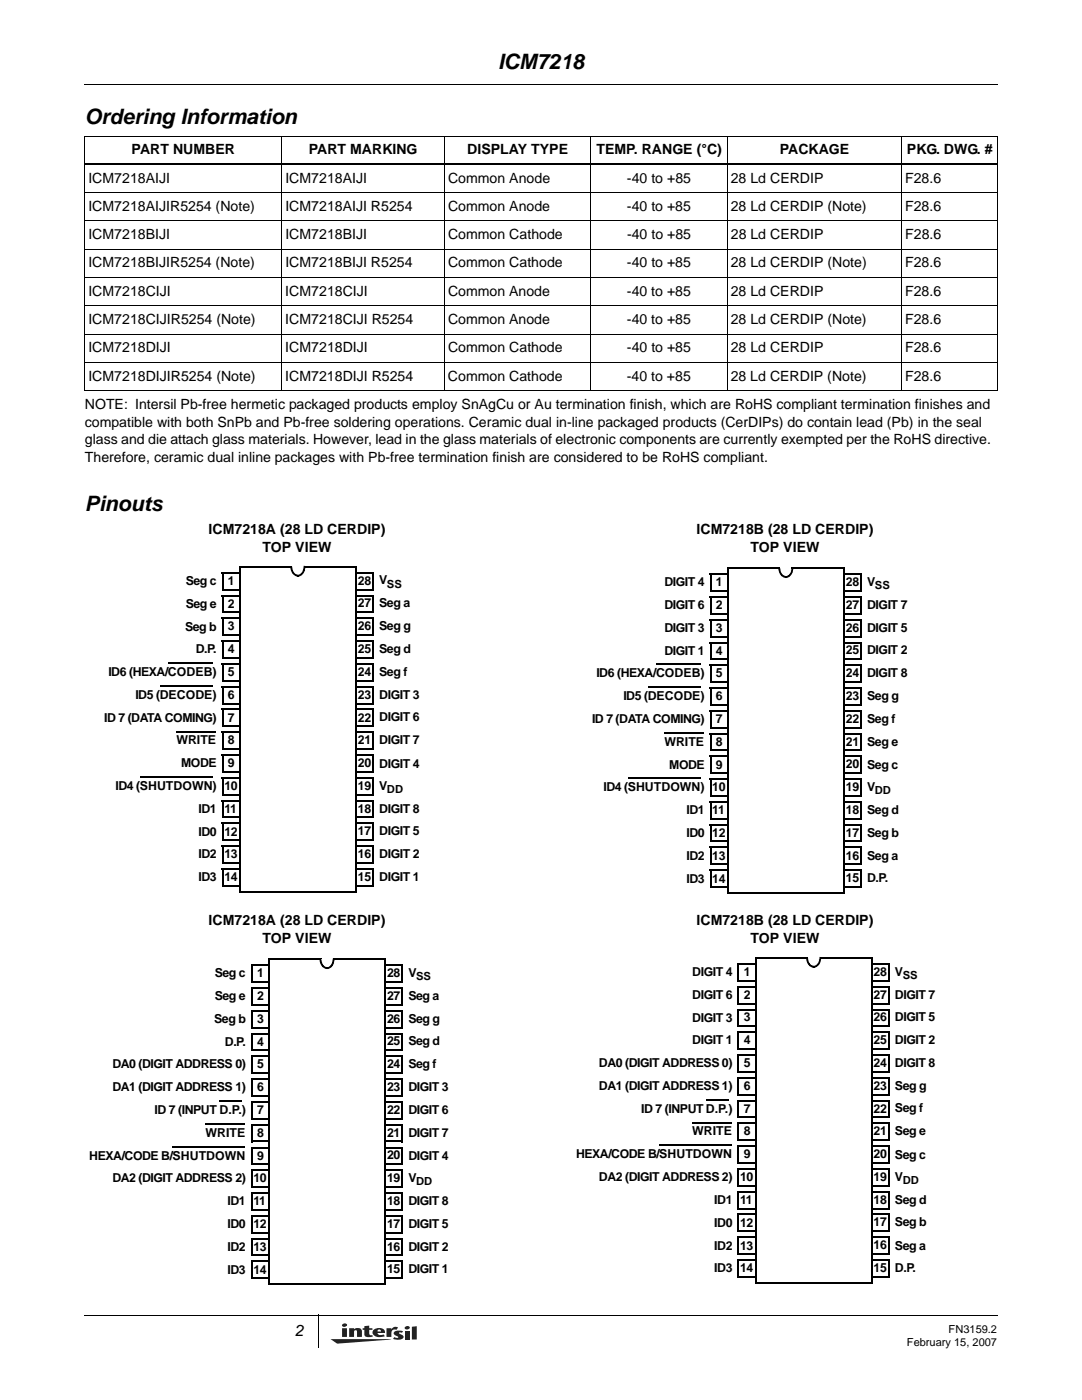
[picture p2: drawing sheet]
<svg xmlns="http://www.w3.org/2000/svg" width="216mm" height="279mm" viewBox="0 0 216 279" stroke-linecap="round" stroke-linejoin="round" font-family="sans-serif">
<path d="M16.8 16.8l.1 .2zM16.8 262.4l.1 .2zM63.4 262.4l.2 .1z" fill="#000"/>
<path d="M16.9 16.9h182.2M16.9 262.5h182.2M63.5 262.5v6.4" fill="none" stroke="#000" stroke-width=".2"/>
<path d="M65.9 264.1h17.3v4.1h-17.3z" fill="#fff"/>
<g fill="#231f20">
<path d="M80.8 264.8a.55 .55 0 0 1 1 .2 .55 .55 0 0 1-.5 .3 .55 .55 0 0 1-.6-.3z"/>
<path d="M65.9 267.2l12.2 .1-10.8 .9z"/>
<path d="M77.1 265.1h1v.2a.93 .93 0 0 1 1.3-.4l-.3 .5a.67 .67 0 0 0-.7 0 .67 .67 0 0 0-.3 .7v.7h-1z"/>
<path d="M69.7 265.1h.9v.2a.96 .96 0 0 1 1.6 .4v1.1h-1v-1.1l-.2-.2-.3 .2-.1 1.1h-.9z"/>
<path d="M72.7 264.7l1-.1v.5h.6v.3h-.6v.9l.3 .2 .3-.1 .1 .3-.6 .1a.87 .87 0 0 1-1.1-.5v-.9h-.3v-.3h.3z"/>
<path d="M80.8 265.6h.9v1.7h-.9z"/>
<path d="M82.2 264.8l1-.1v2.6h-1z"/>
<path d="M78.7 265.8l.6-.2 1.1 .1-.2 .3-.5-.1v.3a.74 .74 0 0 1 .8 .8 1.93 1.93 0 0 1-2.1 .2l.3-.3a.57 .57 0 0 0 .8 0l-.8-.5a.38 .38 0 0 1 0-.6z"/>
<path d="M68.3 265.1v1.7h.9v-1.7zM68.3 264.3l-.1 .2a.5 .5 0 0 0 .6 .3 .5 .5 0 0 0 .4-.5 .64 .64 0 0 0-.9 0z"/>
<path d="M74.5 265.4a.86 .86 0 0 0-.1 .9 .86 .86 0 0 0 .8 .5l1.6-.1-.3-.4-.3 .1a.61 .61 0 0 1-.9-.4h1.5a.93 .93 0 0 0-1.1-1l-.5 .1zM75.5 265.4h.4l.1 .3h-.7z"/>
</g>
<g fill="none" stroke="#000" stroke-width=".2">
<path d="M16.9 27.2h182.3M16.9 38.4h182.3M16.9 27.2v50.7M56.2 27.1v50.9M88.7 27.1v50.9M117.9 27.1v50.9M145.1 27.1v50.9M179.9 27.1v50.9M199.1 27.2v50.7M16.9 44.1h182.3M16.9 49.7h182.3M16.9 55.4h182.3"/>
<path d="M16.9 61h182.3M16.9 66.7h182.3M16.9 72.3h182.3M16.9 78h182.3"/>
</g>
<path d="M16.9 32.8h182.3" fill="none" stroke="#000" stroke-width=".36"/>
<path d="M31.9 136.9h10.5M33.5 132.3h8.9M27.9 155.1h14.5M35.2 146h7.9" fill="none" stroke="#000" stroke-width=".25"/>
<path d="M59.2 114.7h.4v.4h-.4zM60.6 113.2h.3v.4l.1-.4-.2 .5-.3-.1 .4 .1-.1 .3-.3-.2 .3 .1-.2 .5-.1 .1-.3-.3 .3 .3-.2 .2-.3-.3 .3 .3v.1h-.2l-.1-.3 .2 .3-.4 .2-.1-.3 .1 .3-.2 .1v-.4v.3l-.2 .1v-.4l.2 .4-.1-.4h.1l.1 .3-.1-.3h.2l.1 .3-.2-.3 .3-.2 .3 .2-.3-.2 .2-.2 .3 .2-.3-.2 .1-.1 .3 .2-.3-.2 .1-.3 .3 .1-.3-.1 .1-.2 .3 .1h-.3v-.2h.4h-.4l.1-.2h.3h-.3zM60.6 113.1h.3v.1h-.3zM60.6 112.9l.4 .1-.1 .1h-.3z" fill="#000"/>
<path d="M71.1 114.3h3.4v3.4h-3.4z" fill="#fff"/>
<path d="M70.9 114.3h3.8M70.9 117.7h3.6M74.5 114.3v3.6" fill="none" stroke="#000" stroke-width=".36"/>
<path d="M71.1 118.9h3.4v3.3h-3.4z" fill="#fff"/>
<path d="M70.9 118.9h3.8M74.5 118.9v3.5M70.9 122.2h3.6" fill="none" stroke="#000" stroke-width=".36"/>
<path d="M71.1 123.4h3.4v3.4h-3.4z" fill="#fff"/>
<path d="M70.9 123.4h3.8M70.9 126.8h3.6M74.5 123.4v3.6" fill="none" stroke="#000" stroke-width=".36"/>
<path d="M71.1 128h3.4v3.3h-3.4z" fill="#fff"/>
<path d="M70.9 128h3.8M70.9 131.3h3.6M74.5 128v3.5" fill="none" stroke="#000" stroke-width=".36"/>
<path d="M71.1 132.5h3.4v3.3h-3.4z" fill="#fff"/>
<path d="M70.9 132.5h3.8M70.9 135.9h3.6M74.5 132.5v3.5" fill="none" stroke="#000" stroke-width=".36"/>
<path d="M71.1 137.1h3.4v3.3h-3.4z" fill="#fff"/>
<path d="M70.9 137.1h3.8M74.5 137.1v3.5M70.9 140.4h3.6" fill="none" stroke="#000" stroke-width=".36"/>
<path d="M71.1 141.6h3.4v3.3h-3.4z" fill="#fff"/>
<path d="M70.9 141.6h3.8M70.9 145h3.6M74.5 141.6v3.5" fill="none" stroke="#000" stroke-width=".36"/>
<path d="M71.1 146.1h3.4v3.4h-3.4z" fill="#fff"/>
<path d="M70.9 146.1h3.8M70.9 149.5h3.6M74.5 146.1v3.6" fill="none" stroke="#000" stroke-width=".36"/>
<path d="M71.1 150.7h3.4v3.3h-3.4z" fill="#fff"/>
<path d="M70.9 150.7h3.8M70.9 154h3.6M74.5 150.7v3.5" fill="none" stroke="#000" stroke-width=".36"/>
<path d="M71.1 155.2h3.4v3.4h-3.4z" fill="#fff"/>
<path d="M70.9 155.2h3.8M70.9 158.6h3.6M74.5 155.2v3.6" fill="none" stroke="#000" stroke-width=".36"/>
<path d="M71.1 159.8h3.4v3.3h-3.4z" fill="#fff"/>
<path d="M70.9 159.8h3.8M74.5 159.8v3.5M70.9 163.1h3.6" fill="none" stroke="#000" stroke-width=".36"/>
<path d="M71.1 164.3h3.4v3.4h-3.4z" fill="#fff"/>
<path d="M70.9 164.3h3.8M70.9 167.7h3.6M74.5 164.3v3.6" fill="none" stroke="#000" stroke-width=".36"/>
<path d="M71.1 168.8h3.4v3.4h-3.4z" fill="#fff"/>
<path d="M70.9 168.9h3.8M70.9 172.2h3.6M74.5 168.8v3.6" fill="none" stroke="#000" stroke-width=".36"/>
<path d="M71.1 173.4h3.4v3.3h-3.4z" fill="#fff"/>
<path d="M70.9 173.4h3.8M70.9 176.8h3.6M74.5 173.4v3.5" fill="none" stroke="#000" stroke-width=".36"/>
<path d="M44.4 114.3h3.4v3.4h-3.4z" fill="#fff"/>
<path d="M44.2 114.3h3.7M44.4 117.7h3.5M44.4 114.3v3.6" fill="none" stroke="#000" stroke-width=".36"/>
<path d="M44.4 118.9h3.4v3.3h-3.4z" fill="#fff"/>
<path d="M44.2 118.9h3.7M44.4 118.9v3.5M44.4 122.2h3.5" fill="none" stroke="#000" stroke-width=".36"/>
<path d="M44.4 123.4h3.4v3.4h-3.4z" fill="#fff"/>
<path d="M44.2 123.4h3.7M44.4 126.8h3.5M44.4 123.4v3.6" fill="none" stroke="#000" stroke-width=".36"/>
<path d="M44.4 128h3.4v3.3h-3.4z" fill="#fff"/>
<path d="M44.2 128h3.7M44.4 131.3h3.5M44.4 128v3.5" fill="none" stroke="#000" stroke-width=".36"/>
<path d="M44.4 132.5h3.4v3.3h-3.4z" fill="#fff"/>
<path d="M44.2 132.5h3.7M44.4 135.9h3.5M44.4 132.5v3.5" fill="none" stroke="#000" stroke-width=".36"/>
<path d="M44.4 137.1h3.4v3.3h-3.4z" fill="#fff"/>
<path d="M44.2 137.1h3.7M44.4 137.1v3.5M44.4 140.4h3.5" fill="none" stroke="#000" stroke-width=".36"/>
<path d="M44.4 141.6h3.4v3.3h-3.4z" fill="#fff"/>
<path d="M44.2 141.6h3.7M44.4 145h3.5M44.4 141.6v3.5" fill="none" stroke="#000" stroke-width=".36"/>
<path d="M44.4 146.1h3.4v3.4h-3.4z" fill="#fff"/>
<path d="M44.2 146.1h3.7M44.4 149.5h3.5M44.4 146.1v3.6" fill="none" stroke="#000" stroke-width=".36"/>
<path d="M44.4 150.7h3.4v3.3h-3.4z" fill="#fff"/>
<path d="M44.2 150.7h3.7M44.4 154h3.5M44.4 150.7v3.5" fill="none" stroke="#000" stroke-width=".36"/>
<path d="M44.4 155.2h3.4v3.4h-3.4z" fill="#fff"/>
<path d="M44.2 155.2h3.7M44.4 158.6h3.5M44.4 155.2v3.6" fill="none" stroke="#000" stroke-width=".36"/>
<path d="M44.4 159.8h3.4v3.3h-3.4z" fill="#fff"/>
<path d="M44.2 159.8h3.7M44.4 159.8v3.5M44.4 163.1h3.5" fill="none" stroke="#000" stroke-width=".36"/>
<path d="M44.4 164.3h3.4v3.4h-3.4z" fill="#fff"/>
<path d="M44.2 164.3h3.7M44.4 167.7h3.5M44.4 164.3v3.6" fill="none" stroke="#000" stroke-width=".36"/>
<path d="M44.4 168.8h3.4v3.4h-3.4z" fill="#fff"/>
<path d="M44.2 168.9h3.7M44.4 172.2h3.5M44.4 168.8v3.6" fill="none" stroke="#000" stroke-width=".36"/>
<path d="M44.4 173.4h3.4v3.3h-3.4z" fill="#fff"/>
<path d="M47.7 113.1h10.5M47.9 113.1v65M60.7 113.1h10.5M71 113.1v65M44.2 173.4h3.7M44.4 176.8h3.5M44.4 173.4v3.5M47.9 178h23.1" fill="none" stroke="#000" stroke-width=".36"/>
<path d="M58 112.9h.3v.2h-.3zM58 113.1h.3v.2h-.3h.3v.2h-.3h.3l.1 .1h-.4h.4l-.4 .1 .4-.1v.2l-.3 .2 .3-.2 .2 .4-.3 .2 .3-.2 .1 .1-.3 .3 .3-.3 .2 .2-.2 .3 .2-.3 .2 .1-.2 .3 .1-.3 .2 .1-.1 .3v-.3h.2l-.1 .4v-.4h.2v.4l-.1-.1 .1-.3-.2 .4-.1-.1 .1-.3-.1 .3-.2-.1 .2-.3-.2 .3 .1 .1-.6-.5 .3-.2-.3 .2-.1-.2-.2-.5 .3-.1-.3 .2-.1-.5h.3h-.3zM59.4 114.7h.2v.4h-.2zM156.6 115h.4v.3h-.4zM157.9 113.4h.4v.2l-.4-.1 .4 .1v.2v-.4l-.1 .5-.3-.1 .3 .1v.1l.1-.4-.1 .5-.4-.1 .4 .1-.2 .5-.1 .1-.3-.2 .3 .2-.2 .3-.3-.3 .3 .2-.1 .1-.1 .1-.2-.3 .2 .3-.2 .1-.1-.3 .1 .3-.2 .1-.1-.4 .1 .4h-.3v-.3h.1l.1 .3-.1-.3 .2 .3-.1-.3 .1-.1 .2 .3-.2-.3h.1l.2 .3-.2-.3 .2-.2 .2 .3-.2-.2 .1-.2 .3 .2-.3-.2 .2-.2-.1 .1v-.1l.3 .3-.2-.3 .3 .2-.3-.2 .1-.3 .4 .1-.4-.1 .1-.2 .3 .1-.3-.1v-.2l.4 .1-.4-.1v-.1l.4 .1h-.4zM157.9 113.2h.4v.3h-.4z" fill="#000"/>
<path d="M129.2 137.2h10.6M130.9 132.6h8.9M125.3 155.4h14.5M132.6 146.3h7.9" fill="none" stroke="#000" stroke-width=".25"/>
<path d="M168.5 114.6h3.3v3.3h-3.3z" fill="#fff"/>
<path d="M168.3 114.6h3.7M168.3 118h3.5M171.8 114.6v3.5" fill="none" stroke="#000" stroke-width=".36"/>
<path d="M168.5 119.1h3.3v3.4h-3.3z" fill="#fff"/>
<path d="M168.3 119.2h3.7M171.8 119.1v3.6M168.3 122.5h3.5" fill="none" stroke="#000" stroke-width=".36"/>
<path d="M168.5 123.7h3.3v3.3h-3.3z" fill="#fff"/>
<path d="M168.3 123.7h3.7M168.3 127.1h3.5M171.8 123.7v3.5" fill="none" stroke="#000" stroke-width=".36"/>
<path d="M168.5 128.2h3.3v3.4h-3.3z" fill="#fff"/>
<path d="M168.3 128.2h3.7M168.3 131.6h3.5M171.8 128.2v3.6" fill="none" stroke="#000" stroke-width=".36"/>
<path d="M168.5 132.8h3.3v3.3h-3.3z" fill="#fff"/>
<path d="M168.3 132.8h3.7M168.3 136.1h3.5M171.8 132.8v3.5" fill="none" stroke="#000" stroke-width=".36"/>
<path d="M168.5 137.3h3.3v3.4h-3.3z" fill="#fff"/>
<path d="M168.3 137.3h3.7M171.8 137.3v3.6M168.3 140.7h3.5" fill="none" stroke="#000" stroke-width=".36"/>
<path d="M168.5 141.9h3.3v3.3h-3.3z" fill="#fff"/>
<path d="M168.3 141.9h3.7M168.3 145.2h3.5M171.8 141.9v3.5" fill="none" stroke="#000" stroke-width=".36"/>
<path d="M168.5 146.4h3.3v3.4h-3.3z" fill="#fff"/>
<path d="M168.3 146.4h3.7M168.3 149.8h3.5M171.8 146.4v3.5" fill="none" stroke="#000" stroke-width=".36"/>
<path d="M168.5 150.9h3.3v3.4h-3.3z" fill="#fff"/>
<path d="M168.3 151h3.7M168.3 154.3h3.5M171.8 150.9v3.6" fill="none" stroke="#000" stroke-width=".36"/>
<path d="M168.5 155.5h3.3v3.3h-3.3z" fill="#fff"/>
<path d="M168.3 155.5h3.7M168.3 158.8h3.5M171.8 155.5v3.5" fill="none" stroke="#000" stroke-width=".36"/>
<path d="M168.5 160h3.3v3.4h-3.3z" fill="#fff"/>
<path d="M168.3 160h3.7M168.3 163.4h3.5M171.8 160v3.6" fill="none" stroke="#000" stroke-width=".36"/>
<path d="M168.5 164.6h3.3v3.3h-3.3z" fill="#fff"/>
<path d="M168.3 164.6h3.7M168.3 167.9h3.5M171.8 164.6v3.5" fill="none" stroke="#000" stroke-width=".36"/>
<path d="M168.5 169.1h3.3v3.4h-3.3z" fill="#fff"/>
<path d="M168.3 169.1h3.7M168.3 172.5h3.5M171.8 169.1v3.6" fill="none" stroke="#000" stroke-width=".36"/>
<path d="M168.5 173.7h3.3v3.3h-3.3z" fill="#fff"/>
<path d="M168.3 173.7h3.7M168.3 177h3.5M171.8 173.7v3.5" fill="none" stroke="#000" stroke-width=".36"/>
<path d="M141.8 114.6h3.3v3.3h-3.3z" fill="#fff"/>
<path d="M141.6 114.6h3.7M141.8 118h3.5M141.8 114.6v3.5" fill="none" stroke="#000" stroke-width=".36"/>
<path d="M141.8 119.1h3.3v3.4h-3.3z" fill="#fff"/>
<path d="M141.6 119.2h3.7M141.8 119.1v3.6M141.8 122.5h3.5" fill="none" stroke="#000" stroke-width=".36"/>
<path d="M141.8 123.7h3.3v3.3h-3.3z" fill="#fff"/>
<path d="M141.6 123.7h3.7M141.8 127.1h3.5M141.8 123.7v3.5" fill="none" stroke="#000" stroke-width=".36"/>
<path d="M141.8 128.2h3.3v3.4h-3.3z" fill="#fff"/>
<path d="M141.6 128.2h3.7M141.8 131.6h3.5M141.8 128.2v3.6" fill="none" stroke="#000" stroke-width=".36"/>
<path d="M141.8 132.8h3.3v3.3h-3.3z" fill="#fff"/>
<path d="M141.6 132.8h3.7M141.8 136.1h3.5M141.8 132.8v3.5" fill="none" stroke="#000" stroke-width=".36"/>
<path d="M141.8 137.3h3.3v3.4h-3.3z" fill="#fff"/>
<path d="M141.6 137.3h3.7M141.8 137.3v3.6M141.8 140.7h3.5" fill="none" stroke="#000" stroke-width=".36"/>
<path d="M141.8 141.9h3.3v3.3h-3.3z" fill="#fff"/>
<path d="M141.6 141.9h3.7M141.8 145.2h3.5M141.8 141.9v3.5" fill="none" stroke="#000" stroke-width=".36"/>
<path d="M141.8 146.4h3.3v3.4h-3.3z" fill="#fff"/>
<path d="M141.6 146.4h3.7M141.8 149.8h3.5M141.8 146.4v3.5" fill="none" stroke="#000" stroke-width=".36"/>
<path d="M141.8 150.9h3.3v3.4h-3.3z" fill="#fff"/>
<path d="M141.6 151h3.7M141.8 154.3h3.5M141.8 150.9v3.6" fill="none" stroke="#000" stroke-width=".36"/>
<path d="M141.8 155.5h3.3v3.3h-3.3z" fill="#fff"/>
<path d="M141.6 155.5h3.7M141.8 158.8h3.5M141.8 155.5v3.5" fill="none" stroke="#000" stroke-width=".36"/>
<path d="M141.8 160h3.3v3.4h-3.3z" fill="#fff"/>
<path d="M141.6 160h3.7M141.8 163.4h3.5M141.8 160v3.6" fill="none" stroke="#000" stroke-width=".36"/>
<path d="M141.8 164.6h3.3v3.3h-3.3z" fill="#fff"/>
<path d="M141.6 164.6h3.7M141.8 167.9h3.5M141.8 164.6v3.5" fill="none" stroke="#000" stroke-width=".36"/>
<path d="M141.8 169.1h3.3v3.4h-3.3z" fill="#fff"/>
<path d="M141.6 169.1h3.7M141.8 172.5h3.5M141.8 169.1v3.6" fill="none" stroke="#000" stroke-width=".36"/>
<path d="M141.8 173.7h3.3v3.3h-3.3z" fill="#fff"/>
<path d="M145.1 113.4h10.5M145.2 113.4v65M158.1 113.4h10.5M168.4 113.4v65M141.6 173.7h3.7M141.8 177h3.5M141.8 173.7v3.5M145.2 178.2h23.2" fill="none" stroke="#000" stroke-width=".36"/>
<path d="M155.3 113.2h.4v.2h-.4zM155.3 113.4h.4l-.4 .1 .4-.1v.2l-.4 .1 .4-.1v.1l-.3 .1 .3-.1 .1 .5-.1-.4 .1 .1-.4 .1 .3-.1-.3 .2 .4-.1v.2l-.3 .1 .3-.1 .2 .2-.3 .3 .3-.3v.1l-.2 .3 .2-.3 .1 .2-.2 .2 .2-.3 .2 .2-.3 .2 .2-.3 .2 .2-.1 .3 .1-.3h.2l-.2 .4 .1-.4h.1v.4l.1-.3v.3l.1-.3v.3h-.3l.1-.4-.2 .4-.1-.1 .2-.3-.2 .3-.5-.4 .3-.2-.3 .2-.1-.1-.2-.5 .3-.1-.3 .1-.1-.3 .3-.1-.3 .1-.1-.3h.4h-.4zM156.8 115h.2v.3h-.2zM65.1 193h.3v.4h-.3zM66.4 191.5h.3v.4l-.3-.1 .3 .1v.1l.1-.5-.1 .5h-.4h.4v.2v-.5l-.1 .7-.3-.2 .3 .1-.1 .2-.3-.1 .3 .1-.1 .2-.1 .1-.3-.2 .3 .2-.2 .2-.2-.3 .2 .3v.1h-.1l-.2-.3 .2 .3-.4 .2-.1-.3 .1 .3-.2 .1v-.4v.4h-.2v-.4l.2 .4-.1-.4h.2v.4l-.1-.4h.2l.1 .3-.2-.3 .4-.2 .2 .2-.3-.2 .2-.1 .2 .3-.2-.4 .3 .2-.3-.1 .1-.2 .3 .2-.3-.2 .1-.2 .3 .1-.3-.1 .1-.2 .3 .1-.3-.1 .4 .1-.4-.1v-.2l.4 .1-.4-.1 .1-.2h.3h-.3zM66.4 191.4l.3 .2zM66.4 191.2l.4 .1-.1 .2-.3-.1z" fill="#000"/>
<path d="M43.8 219.8h4.4M34.4 228.9h14.6M41 224.3h8" fill="none" stroke="#000" stroke-width=".25"/>
<path d="M76.9 192.7h3.4v3.3h-3.4z" fill="#fff"/>
<path d="M76.8 192.7h3.7M76.8 196h3.5M80.3 192.7v3.5" fill="none" stroke="#000" stroke-width=".36"/>
<path d="M76.9 197.2h3.4v3.4h-3.4z" fill="#fff"/>
<path d="M76.8 197.2h3.7M80.3 197.2v3.5M76.8 200.6h3.5" fill="none" stroke="#000" stroke-width=".36"/>
<path d="M76.9 201.7h3.4v3.4h-3.4z" fill="#fff"/>
<path d="M76.8 201.8h3.7M76.8 205.1h3.5M80.3 201.7v3.6" fill="none" stroke="#000" stroke-width=".36"/>
<path d="M76.9 206.3h3.4v3.3h-3.4z" fill="#fff"/>
<path d="M76.8 206.3h3.7M76.8 209.6h3.5M80.3 206.3v3.5" fill="none" stroke="#000" stroke-width=".36"/>
<path d="M76.9 210.8h3.4v3.4h-3.4z" fill="#fff"/>
<path d="M76.8 210.8h3.7M76.8 214.2h3.5M80.3 210.8v3.6" fill="none" stroke="#000" stroke-width=".36"/>
<path d="M76.9 215.4h3.4v3.3h-3.4z" fill="#fff"/>
<path d="M76.8 215.4h3.7M76.8 218.7h3.5M80.3 215.4v3.5" fill="none" stroke="#000" stroke-width=".36"/>
<path d="M76.9 219.9h3.4v3.4h-3.4z" fill="#fff"/>
<path d="M76.8 219.9h3.7M80.3 219.9v3.6M76.8 223.3h3.5" fill="none" stroke="#000" stroke-width=".36"/>
<path d="M76.9 224.5h3.4v3.3h-3.4z" fill="#fff"/>
<path d="M76.8 224.5h3.7M76.8 227.8h3.5M80.3 224.5v3.5" fill="none" stroke="#000" stroke-width=".36"/>
<path d="M76.9 229h3.4v3.3h-3.4z" fill="#fff"/>
<path d="M76.8 229h3.7M76.8 232.4h3.5M80.3 229v3.5" fill="none" stroke="#000" stroke-width=".36"/>
<path d="M76.9 233.5h3.4v3.4h-3.4z" fill="#fff"/>
<path d="M76.8 233.5h3.7M76.8 236.9h3.5M80.3 233.5v3.6" fill="none" stroke="#000" stroke-width=".36"/>
<path d="M76.9 238.1h3.4v3.3h-3.4z" fill="#fff"/>
<path d="M76.8 238.1h3.7M80.3 238.1v3.5M76.8 241.4h3.5" fill="none" stroke="#000" stroke-width=".36"/>
<path d="M76.9 242.6h3.4v3.4h-3.4z" fill="#fff"/>
<path d="M76.8 242.6h3.7M76.8 246h3.5M80.3 242.6v3.6" fill="none" stroke="#000" stroke-width=".36"/>
<path d="M76.9 247.2h3.4v3.3h-3.4z" fill="#fff"/>
<path d="M76.8 247.2h3.7M76.8 250.5h3.5M80.3 247.2v3.5" fill="none" stroke="#000" stroke-width=".36"/>
<path d="M76.9 251.7h3.4v3.4h-3.4z" fill="#fff"/>
<path d="M76.8 251.7h3.7M76.8 255.1h3.5M80.3 251.7v3.5" fill="none" stroke="#000" stroke-width=".36"/>
<path d="M50.2 192.7h3.4v3.3h-3.4z" fill="#fff"/>
<path d="M50.1 192.7h3.7M50.2 196h3.6M50.2 192.7v3.5" fill="none" stroke="#000" stroke-width=".36"/>
<path d="M50.2 197.2h3.4v3.4h-3.4z" fill="#fff"/>
<path d="M50.1 197.2h3.7M50.2 197.2v3.5M50.2 200.6h3.6" fill="none" stroke="#000" stroke-width=".36"/>
<path d="M50.2 201.7h3.4v3.4h-3.4z" fill="#fff"/>
<path d="M50.1 201.8h3.7M50.2 205.1h3.6M50.2 201.7v3.6" fill="none" stroke="#000" stroke-width=".36"/>
<path d="M50.2 206.3h3.4v3.3h-3.4z" fill="#fff"/>
<path d="M50.1 206.3h3.7M50.2 209.6h3.6M50.2 206.3v3.5" fill="none" stroke="#000" stroke-width=".36"/>
<path d="M50.2 210.8h3.4v3.4h-3.4z" fill="#fff"/>
<path d="M50.1 210.8h3.7M50.2 214.2h3.6M50.2 210.8v3.6" fill="none" stroke="#000" stroke-width=".36"/>
<path d="M50.2 215.4h3.4v3.3h-3.4z" fill="#fff"/>
<path d="M50.1 215.4h3.7M50.2 218.7h3.6M50.2 215.4v3.5" fill="none" stroke="#000" stroke-width=".36"/>
<path d="M50.2 219.9h3.4v3.4h-3.4z" fill="#fff"/>
<path d="M50.1 219.9h3.7M50.2 219.9v3.6M50.2 223.3h3.6" fill="none" stroke="#000" stroke-width=".36"/>
<path d="M50.2 224.5h3.4v3.3h-3.4z" fill="#fff"/>
<path d="M50.1 224.5h3.7M50.2 227.8h3.6M50.2 224.5v3.5" fill="none" stroke="#000" stroke-width=".36"/>
<path d="M50.2 229h3.4v3.3h-3.4z" fill="#fff"/>
<path d="M50.1 229h3.7M50.2 232.4h3.6M50.2 229v3.5" fill="none" stroke="#000" stroke-width=".36"/>
<path d="M50.2 233.5h3.4v3.4h-3.4z" fill="#fff"/>
<path d="M50.1 233.5h3.7M50.2 236.9h3.6M50.2 233.5v3.6" fill="none" stroke="#000" stroke-width=".36"/>
<path d="M50.2 238.1h3.4v3.3h-3.4z" fill="#fff"/>
<path d="M50.1 238.1h3.7M50.2 238.1v3.5M50.2 241.4h3.6" fill="none" stroke="#000" stroke-width=".36"/>
<path d="M50.2 242.6h3.4v3.4h-3.4z" fill="#fff"/>
<path d="M50.1 242.6h3.7M50.2 246h3.6M50.2 242.6v3.6" fill="none" stroke="#000" stroke-width=".36"/>
<path d="M50.2 247.2h3.4v3.3h-3.4z" fill="#fff"/>
<path d="M50.1 247.2h3.7M50.2 250.5h3.6M50.2 247.2v3.5" fill="none" stroke="#000" stroke-width=".36"/>
<path d="M50.2 251.7h3.4v3.4h-3.4z" fill="#fff"/>
<path d="M53.5 191.4h10.5M53.7 191.4v65.1M66.5 191.4h10.5M76.9 191.4v65.1M50.1 251.7h3.7M50.2 255.1h3.6M50.2 251.7v3.5M53.7 256.3h23.2" fill="none" stroke="#000" stroke-width=".36"/>
<path d="M63.8 191.3h.3v.1h-.3zM63.8 191.4h.3v.2l-.3 .1 .3-.1 .1 .2-.4 .1 .4-.1v.1l-.4 .1 .4-.1-.4 .2 .4-.2v.3l-.3 .1 .3-.2 .1 .2-.3 .2 .3-.2 .2 .2-.3 .2 .2-.2 .2 .2-.3 .2 .2-.3-.1 .4 .2-.3 .1 .1-.2 .3 .2-.3 .2 .1-.2 .3 .2-.3 .1 .1-.1 .3 .1-.3h.1v.4v-.4h.1v.4h-.1l.1-.4-.1 .4-.1-.1 .1-.3-.1 .3h-.2l.2-.3-.3 .2 .1 .1-.4-.3 .2-.3-.2 .3-.1-.1-.1-.1 .3-.2-.3 .1-.1-.2 .3-.1-.4 .1-.1-.2 .4-.1-.3 .2-.1-.2 .3-.1-.3 .1-.1-.5h.4l-.4 .1zM65.2 193h.3v.4h-.3zM162.2 192.8h.3v.2h-.3zM163.5 191.2l.4 .1-.1 .3 .1-.4-.1 .5-.4-.1 .4 .1v.1l.1-.4-.2 .6-.3-.1 .3 .1-.1 .4-.2 .1-.3-.2 .3 .2-.1 .2-.5 .3-.1-.3 .1 .3-.2 .1-.1-.4 .1 .4h-.1l-.1-.3 .1 .3-.3 .1v-.2h.3l-.1 .1-.1-.3h.2l.1 .3-.1-.3 .1-.1 .1 .4-.1-.4h.2l.1 .3-.2-.3 .3-.2 .2 .3-.3-.2 .2-.2 .3 .2-.3-.2 .2-.2-.2 .1 .1-.1 .3 .2-.3-.2 .4 .2-.4-.2 .2-.3 .3 .2-.4-.1 .1-.2 .3 .1-.3-.2 .4 .1-.4-.1 .1-.2 .3 .1-.3-.1v-.1l.4 .1h-.4zM163.5 191.1l.4 .1v.1l-.4-.1zM163.5 191h.4v.2l-.4-.1z" fill="#000"/>
<path d="M140.9 219.5h4.5M131.6 228.6h14.5M138.1 224h8" fill="none" stroke="#000" stroke-width=".25"/>
<path d="M174 192.4h3.4v3.3h-3.4z" fill="#fff"/>
<path d="M173.9 192.4h3.7M173.9 195.7h3.5M177.4 192.4v3.5" fill="none" stroke="#000" stroke-width=".36"/>
<path d="M174 196.9h3.4v3.4h-3.4z" fill="#fff"/>
<path d="M173.9 196.9h3.7M177.4 196.9v3.6M173.9 200.3h3.5" fill="none" stroke="#000" stroke-width=".36"/>
<path d="M174 201.5h3.4v3.3h-3.4z" fill="#fff"/>
<path d="M173.9 201.5h3.7M173.9 204.8h3.5M177.4 201.5v3.5" fill="none" stroke="#000" stroke-width=".36"/>
<path d="M174 206h3.4v3.4h-3.4z" fill="#fff"/>
<path d="M173.9 206h3.7M173.9 209.4h3.5M177.4 206v3.5" fill="none" stroke="#000" stroke-width=".36"/>
<path d="M174 210.6h3.4v3.3h-3.4z" fill="#fff"/>
<path d="M173.9 210.6h3.7M173.9 213.9h3.5M177.4 210.6v3.5" fill="none" stroke="#000" stroke-width=".36"/>
<path d="M174 215.1h3.4v3.4h-3.4z" fill="#fff"/>
<path d="M173.9 215.1h3.7M173.9 218.5h3.5M177.4 215.1v3.6" fill="none" stroke="#000" stroke-width=".36"/>
<path d="M174 219.6h3.4v3.4h-3.4z" fill="#fff"/>
<path d="M173.9 219.7h3.7M177.4 219.6v3.6M173.9 223h3.5" fill="none" stroke="#000" stroke-width=".36"/>
<path d="M174 224.2h3.4v3.3h-3.4z" fill="#fff"/>
<path d="M173.9 224.2h3.7M173.9 227.6h3.5M177.4 224.2v3.5" fill="none" stroke="#000" stroke-width=".36"/>
<path d="M174 228.7h3.4v3.4h-3.4z" fill="#fff"/>
<path d="M173.9 228.7h3.7M173.9 232.1h3.5M177.4 228.7v3.6" fill="none" stroke="#000" stroke-width=".36"/>
<path d="M174 233.3h3.4v3.3h-3.4z" fill="#fff"/>
<path d="M173.9 233.3h3.7M173.9 236.6h3.5M177.4 233.3v3.5" fill="none" stroke="#000" stroke-width=".36"/>
<path d="M174 237.8h3.4v3.4h-3.4z" fill="#fff"/>
<path d="M173.9 237.8h3.7M177.4 237.8v3.6M173.9 241.2h3.5" fill="none" stroke="#000" stroke-width=".36"/>
<path d="M174 242.4h3.4v3.3h-3.4z" fill="#fff"/>
<path d="M173.9 242.4h3.7M173.9 245.7h3.5M177.4 242.4v3.5" fill="none" stroke="#000" stroke-width=".36"/>
<path d="M174 246.9h3.4v3.4h-3.4z" fill="#fff"/>
<path d="M173.9 246.9h3.7M173.9 250.3h3.5M177.4 246.9v3.5" fill="none" stroke="#000" stroke-width=".36"/>
<path d="M174 251.4h3.4v3.4h-3.4z" fill="#fff"/>
<path d="M173.9 251.4h3.7M173.9 254.8h3.5M177.4 251.4v3.6" fill="none" stroke="#000" stroke-width=".36"/>
<path d="M147.3 192.4h3.4v3.3h-3.4z" fill="#fff"/>
<path d="M147.2 192.4h3.7M147.3 195.7h3.6M147.4 192.4v3.5" fill="none" stroke="#000" stroke-width=".36"/>
<path d="M147.3 196.9h3.4v3.4h-3.4z" fill="#fff"/>
<path d="M147.2 196.9h3.7M147.4 196.9v3.6M147.3 200.3h3.6" fill="none" stroke="#000" stroke-width=".36"/>
<path d="M147.3 201.5h3.4v3.3h-3.4z" fill="#fff"/>
<path d="M147.2 201.5h3.7M147.3 204.8h3.6M147.4 201.5v3.5" fill="none" stroke="#000" stroke-width=".36"/>
<path d="M147.3 206h3.4v3.4h-3.4z" fill="#fff"/>
<path d="M147.2 206h3.7M147.3 209.4h3.6M147.4 206v3.5" fill="none" stroke="#000" stroke-width=".36"/>
<path d="M147.3 210.6h3.4v3.3h-3.4z" fill="#fff"/>
<path d="M147.2 210.6h3.7M147.3 213.9h3.6M147.4 210.6v3.5" fill="none" stroke="#000" stroke-width=".36"/>
<path d="M147.3 215.1h3.4v3.4h-3.4z" fill="#fff"/>
<path d="M147.2 215.1h3.7M147.3 218.5h3.6M147.4 215.1v3.6" fill="none" stroke="#000" stroke-width=".36"/>
<path d="M147.3 219.6h3.4v3.4h-3.4z" fill="#fff"/>
<path d="M147.2 219.7h3.7M147.4 219.6v3.6M147.3 223h3.6" fill="none" stroke="#000" stroke-width=".36"/>
<path d="M147.3 224.2h3.4v3.3h-3.4z" fill="#fff"/>
<path d="M147.2 224.2h3.7M147.3 227.6h3.6M147.4 224.2v3.5" fill="none" stroke="#000" stroke-width=".36"/>
<path d="M147.3 228.7h3.4v3.4h-3.4z" fill="#fff"/>
<path d="M147.2 228.7h3.7M147.3 232.1h3.6M147.4 228.7v3.6" fill="none" stroke="#000" stroke-width=".36"/>
<path d="M147.3 233.3h3.4v3.3h-3.4z" fill="#fff"/>
<path d="M147.2 233.3h3.7M147.3 236.6h3.6M147.4 233.3v3.5" fill="none" stroke="#000" stroke-width=".36"/>
<path d="M147.3 237.8h3.4v3.4h-3.4z" fill="#fff"/>
<path d="M147.2 237.8h3.7M147.4 237.8v3.6M147.3 241.2h3.6" fill="none" stroke="#000" stroke-width=".36"/>
<path d="M147.3 242.4h3.4v3.3h-3.4z" fill="#fff"/>
<path d="M147.2 242.4h3.7M147.3 245.7h3.6M147.4 242.4v3.5" fill="none" stroke="#000" stroke-width=".36"/>
<path d="M147.3 246.9h3.4v3.4h-3.4z" fill="#fff"/>
<path d="M147.2 246.9h3.7M147.3 250.3h3.6M147.4 246.9v3.5" fill="none" stroke="#000" stroke-width=".36"/>
<path d="M147.3 251.4h3.4v3.4h-3.4z" fill="#fff"/>
<path d="M150.6 191.2h10.5M150.8 191.2v65M163.6 191.2h10.5M174 191.2v65M147.2 251.4h3.7M147.3 254.8h3.6M147.4 251.4v3.6M150.8 256h23.1" fill="none" stroke="#000" stroke-width=".36"/>
<path d="M160.9 191h.3v.2h-.3zM160.9 191.2l.3-.1v.4h-.3l.3-.1 .1 .1-.4 .1 .3-.1 .2 .4-.1-.3v.1l-.3 .1h.3l-.3 .1 .3-.1 .1 .2-.3 .1 .3-.2 .1 .3-.3 .2 .3-.2 .1 .1-.3 .3 .3-.3 .2 .2-.3 .2 .2-.2-.1 .3 .2-.3 .1 .1 .2 .1-.2 .3 .1-.3h.2l-.1 .4v-.4l.2 .1-.1 .3v-.3h.2l-.1 .3h-.2l.1-.4-.1 .4-.1-.1 .1-.3-.1 .3-.3-.1 .2-.3-.2 .3-.3-.2 .3-.2-.3 .2-.1-.1-.1-.2 .4-.1-.3 .2-.1-.2-.2-.3 .4-.1-.4 .1-.1-.3 .4-.1-.4 .1v-.4h.3h-.3zM162.4 192.8l-.1 .3zM162.5 192.8h.1l-.1 .4-.2-.1z" fill="#000"/>
<g font-size="4.2">
<text x="99.4" y="13.8">ICM7218</text>
<text x="16.9" y="24.7">Ordering Information</text>
<text x="16.9" y="102">Pinouts</text>
</g>
<text font-size="3.2" x="58.9" y="266.5">2</text>
<g font-size="2.8">
<text x="26.3" y="30.8">PART NUMBER</text>
<text x="61.6" y="30.8">PART MARKING</text>
<text x="93.2" y="30.8">DISPLAY TYPE</text>
<text x="119" y="30.8">TEMP. RANGE (°C)</text>
<text x="155.6" y="30.8">PACKAGE</text>
<text x="181" y="30.8">PKG. DWG. #</text>
<text x="17.6" y="36.4">ICM7218AIJI</text>
<text x="56.9" y="36.4">ICM7218AIJI</text>
<text x="89.4" y="36.4">Common Anode</text>
<text x="125.1" y="36.4">-40 to +85</text>
<text x="145.8" y="36.4">28 Ld CERDIP</text>
<text x="180.6" y="36.4">F28.6</text>
<text x="17.6" y="42.1">ICM7218AIJIR5254 (Note)</text>
<text x="17.6" y="47.7">ICM7218BIJI</text>
<text x="56.9" y="47.7">ICM7218BIJI</text>
<text x="56.9" y="42.1">ICM7218AIJI R5254</text>
<text x="89.4" y="42.1">Common Anode</text>
<text x="89.4" y="47.7">Common Cathode</text>
<text x="125.1" y="42.1">-40 to +85</text>
<text x="125.1" y="47.7">-40 to +85</text>
<text x="145.8" y="42.1">28 Ld CERDIP (Note)</text>
<text x="145.8" y="47.7">28 Ld CERDIP</text>
<text x="180.6" y="42.1">F28.6</text>
<text x="180.6" y="47.7">F28.6</text>
<text x="17.6" y="53.4">ICM7218BIJIR5254 (Note)</text>
<text x="56.9" y="53.4">ICM7218BIJI R5254</text>
<text x="89.4" y="53.4">Common Cathode</text>
<text x="125.1" y="53.4">-40 to +85</text>
<text x="145.8" y="53.4">28 Ld CERDIP (Note)</text>
<text x="180.6" y="53.4">F28.6</text>
<text x="17.6" y="59">ICM7218CIJI</text>
<text x="56.9" y="59">ICM7218CIJI</text>
<text x="89.4" y="59">Common Anode</text>
<text x="125.1" y="59">-40 to +85</text>
<text x="145.8" y="59">28 Ld CERDIP</text>
<text x="180.6" y="59">F28.6</text>
<text x="17.6" y="64.7">ICM7218CIJIR5254 (Note)</text>
<text x="56.9" y="64.7">ICM7218CIJI R5254</text>
<text x="89.4" y="64.7">Common Anode</text>
<text x="125.1" y="64.7">-40 to +85</text>
<text x="145.8" y="64.7">28 Ld CERDIP (Note)</text>
<text x="180.6" y="64.7">F28.6</text>
<text x="17.6" y="70.3">ICM7218DIJI</text>
<text x="56.9" y="70.3">ICM7218DIJI</text>
<text x="89.4" y="70.3">Common Cathode</text>
<text x="125.1" y="70.3">-40 to +85</text>
<text x="145.8" y="70.3">28 Ld CERDIP</text>
<text x="180.6" y="70.3">F28.6</text>
<text x="17.6" y="76">ICM7218DIJIR5254 (Note)</text>
<text x="56.9" y="76">ICM7218DIJI R5254</text>
<text x="89.4" y="76">Common Cathode</text>
<text x="125.1" y="76">-40 to +85</text>
<text x="145.8" y="76">28 Ld CERDIP (Note)</text>
<text x="180.6" y="76">F28.6</text>
<text x="16.9" y="81.6">NOTE: Intersil Pb-free hermetic packaged products employ SnAgCu or Au termination finish, which are RoHS compliant termination finishes and</text>
<text x="16.9" y="88.7">glass and die attach glass materials. However, lead in the glass materials of electronic components are currently exempted per the RoHS directive.</text>
<text x="16.9" y="85.1">compatible with both SnPb and Pb-free soldering operations. Ceramic dual in-line packaged products (CerDIPs) do contain lead (Pb) in the seal</text>
<text x="16.9" y="92.2">Therefore, ceramic dual inline packages with Pb-free termination finish are considered to be RoHS compliant.</text>
<text x="41.6" y="106.7">ICM7218A (28 LD CERDIP)</text>
<text x="139" y="106.7">ICM7218B (28 LD CERDIP)</text>
<text x="52.4" y="110.2">TOP VIEW</text>
<text x="149.8" y="110.2">TOP VIEW</text>
<text x="41.6" y="184.7">ICM7218A (28 LD CERDIP)</text>
<text x="139" y="184.7">ICM7218B (28 LD CERDIP)</text>
<text x="52.4" y="188.2">TOP VIEW</text>
<text x="149.8" y="188.2">TOP VIEW</text>
</g>
<g font-size="2.5">
<text x="37.1" y="116.7">Seg c</text>
<text x="45.5" y="116.7">1</text>
<text x="71.4" y="116.6">28</text>
<text x="75.7" y="116.6">V</text>
<text x="132.6" y="116.9">DIGIT 4</text>
<text x="142.9" y="116.9">1</text>
<text x="168.8" y="116.9">28</text>
<text x="173" y="116.9">V</text>
<text x="36.9" y="125.9">Seg b</text>
<text x="37.1" y="121.2">Seg e</text>
<text x="45.5" y="121.2">2</text>
<text x="45.5" y="125.8">3</text>
<text x="71.4" y="121.2">27</text>
<text x="71.4" y="125.8">26</text>
<text x="75.7" y="125.8">Seg g</text>
<text x="75.7" y="121.2">Seg a</text>
<text x="132.6" y="121.5">DIGIT 6</text>
<text x="142.9" y="121.5">2</text>
<text x="168.8" y="121.5">27</text>
<text x="173" y="121.5">DIGIT 7</text>
<text x="39.1" y="130.4">D.P.</text>
<text x="45.5" y="130.4">4</text>
<text x="71.4" y="130.3">25</text>
<text x="75.7" y="130.3">Seg d</text>
<text x="132.6" y="126.1">DIGIT 3</text>
<text x="132.6" y="130.7">DIGIT 1</text>
<text x="142.9" y="126">3</text>
<text x="142.9" y="130.7">4</text>
<text x="168.8" y="126.1">26</text>
<text x="168.8" y="130.6">25</text>
<text x="173" y="126.1">DIGIT 5</text>
<text x="173" y="130.6">DIGIT 2</text>
<text x="21.6" y="134.9">ID6 (HEXA/CODEB)</text>
<text x="45.5" y="134.9">5</text>
<text x="71.4" y="134.9">24</text>
<text x="75.7" y="134.9">Seg f</text>
<text x="119" y="135.1">ID6 (HEXA/CODEB)</text>
<text x="142.9" y="135.1">5</text>
<text x="168.8" y="135.1">24</text>
<text x="173" y="135.1">DIGIT 8</text>
<text x="27" y="139.4">ID5 (DECODE)</text>
<text x="45.5" y="139.4">6</text>
<text x="71.4" y="139.4">23</text>
<text x="71.4" y="144">22</text>
<text x="75.7" y="139.4">DIGIT 3</text>
<text x="75.7" y="144">DIGIT 6</text>
<text x="124.4" y="139.7">ID5 (DECODE)</text>
<text x="142.9" y="139.7">6</text>
<text x="168.8" y="139.7">23</text>
<text x="173" y="139.7">Seg g</text>
<text x="20.8" y="144">ID 7 (DATA COMING)</text>
<text x="35.2" y="148.5">WRITE</text>
<text x="45.5" y="144">7</text>
<text x="45.5" y="148.5">8</text>
<text x="71.4" y="148.5">21</text>
<text x="75.7" y="148.5">DIGIT 7</text>
<text x="118.1" y="144.3">ID 7 (DATA COMING)</text>
<text x="132.6" y="148.8">WRITE</text>
<text x="142.9" y="144.3">7</text>
<text x="142.9" y="148.8">8</text>
<text x="168.8" y="144.3">22</text>
<text x="168.8" y="148.8">21</text>
<text x="173" y="148.8">Seg e</text>
<text x="173" y="144.2">Seg f</text>
<text x="36.1" y="153.1">MODE</text>
<text x="45.5" y="153.1">9</text>
<text x="71.4" y="153.1">20</text>
<text x="75.7" y="153.2">DIGIT 4</text>
<text x="133.5" y="153.4">MODE</text>
<text x="142.9" y="153.4">9</text>
<text x="168.8" y="153.3">20</text>
<text x="173" y="153.5">Seg c</text>
<text x="23.1" y="157.6">ID4 (SHUTDOWN)</text>
<text x="44.8" y="157.6">10</text>
<text x="71.4" y="157.6">19</text>
<text x="75.7" y="157.6">V</text>
<text x="120.4" y="157.9">ID4 (SHUTDOWN)</text>
<text x="142.1" y="157.9">10</text>
<text x="168.8" y="157.9">19</text>
<text x="173" y="157.9">V</text>
<text x="39.6" y="162.2">ID1</text>
<text x="39.6" y="166.8">ID0</text>
<text x="44.8" y="162.2">11</text>
<text x="44.8" y="166.8">12</text>
<text x="71.4" y="162.2">18</text>
<text x="71.4" y="166.7">17</text>
<text x="75.7" y="162.2">DIGIT 8</text>
<text x="75.7" y="166.7">DIGIT 5</text>
<text x="137" y="162.5">ID1</text>
<text x="137" y="167">ID0</text>
<text x="142.1" y="162.5">11</text>
<text x="142.1" y="167">12</text>
<text x="168.8" y="162.4">18</text>
<text x="168.8" y="167">17</text>
<text x="173" y="162.4">Seg d</text>
<text x="173" y="167">Seg b</text>
<text x="39.6" y="171.3">ID2</text>
<text x="44.8" y="171.3">13</text>
<text x="71.4" y="171.3">16</text>
<text x="75.7" y="171.3">DIGIT 2</text>
<text x="137" y="171.6">ID2</text>
<text x="142.1" y="171.6">13</text>
<text x="168.8" y="171.5">16</text>
<text x="173" y="171.6">Seg a</text>
<text x="39.6" y="175.9">ID3</text>
<text x="44.8" y="175.9">14</text>
<text x="71.4" y="175.8">15</text>
<text x="75.7" y="175.8">DIGIT 1</text>
<text x="137" y="176.1">ID3</text>
<text x="142.1" y="176.1">14</text>
<text x="168.8" y="176.1">15</text>
<text x="173" y="176.1">D.P.</text>
<text x="42.9" y="195">Seg c</text>
<text x="51.3" y="195">1</text>
<text x="77.2" y="195">28</text>
<text x="81.5" y="195">V</text>
<text x="138.1" y="194.7">DIGIT 4</text>
<text x="148.4" y="194.7">1</text>
<text x="174.3" y="194.7">28</text>
<text x="178.6" y="194.7">V</text>
<text x="42.9" y="199.6">Seg e</text>
<text x="51.3" y="199.6">2</text>
<text x="77.2" y="199.5">27</text>
<text x="81.5" y="199.5">Seg a</text>
<text x="138.1" y="199.3">DIGIT 6</text>
<text x="138.1" y="203.9">DIGIT 3</text>
<text x="148.4" y="199.3">2</text>
<text x="148.4" y="203.8">3</text>
<text x="174.3" y="199.3">27</text>
<text x="174.3" y="203.9">26</text>
<text x="178.6" y="203.9">DIGIT 5</text>
<text x="178.6" y="199.3">DIGIT 7</text>
<text x="42.7" y="204.2">Seg b</text>
<text x="44.9" y="208.7">D.P.</text>
<text x="51.3" y="204.1">3</text>
<text x="51.3" y="208.7">4</text>
<text x="77.2" y="204.1">26</text>
<text x="77.2" y="208.6">25</text>
<text x="81.5" y="204.1">Seg g</text>
<text x="81.5" y="208.6">Seg d</text>
<text x="138.1" y="208.4">DIGIT 1</text>
<text x="148.4" y="208.4">4</text>
<text x="174.3" y="208.4">25</text>
<text x="178.6" y="208.4">DIGIT 2</text>
<text x="22.4" y="213.2">DA0 (DIGIT ADDRESS 0)</text>
<text x="51.3" y="213.2">5</text>
<text x="77.2" y="213.2">24</text>
<text x="81.5" y="213.2">Seg f</text>
<text x="119.5" y="213">DA0 (DIGIT ADDRESS 0)</text>
<text x="148.4" y="213">5</text>
<text x="174.3" y="212.9">24</text>
<text x="178.6" y="212.9">DIGIT 8</text>
<text x="22.4" y="217.8">DA1 (DIGIT ADDRESS 1)</text>
<text x="51.3" y="217.8">6</text>
<text x="77.2" y="217.7">23</text>
<text x="81.5" y="217.7">DIGIT 3</text>
<text x="119.5" y="217.5">DA1 (DIGIT ADDRESS 1)</text>
<text x="148.4" y="217.5">6</text>
<text x="174.3" y="217.5">23</text>
<text x="178.6" y="217.5">Seg g</text>
<text x="30.8" y="222.3">ID 7 (INPUT D.P.)</text>
<text x="41" y="226.9">WRITE</text>
<text x="51.3" y="222.3">7</text>
<text x="51.3" y="226.9">8</text>
<text x="77.2" y="222.3">22</text>
<text x="77.2" y="226.8">21</text>
<text x="81.5" y="226.8">DIGIT 7</text>
<text x="81.5" y="222.3">DIGIT 6</text>
<text x="128" y="222.1">ID 7 (INPUT D.P.)</text>
<text x="138.1" y="226.6">WRITE</text>
<text x="148.4" y="222.1">7</text>
<text x="148.4" y="226.6">8</text>
<text x="174.3" y="222">22</text>
<text x="174.3" y="226.6">21</text>
<text x="178.6" y="226.6">Seg e</text>
<text x="178.6" y="222">Seg f</text>
<text x="17.8" y="231.4">HEXA/CODE B/SHUTDOWN</text>
<text x="51.3" y="231.4">9</text>
<text x="77.2" y="231.4">20</text>
<text x="81.5" y="231.5">DIGIT 4</text>
<text x="114.9" y="231.2">HEXA/CODE B/SHUTDOWN</text>
<text x="148.4" y="231.2">9</text>
<text x="174.3" y="231.1">20</text>
<text x="178.6" y="231.2">Seg c</text>
<text x="22.4" y="236">DA2 (DIGIT ADDRESS 2)</text>
<text x="50.6" y="236">10</text>
<text x="77.2" y="235.9">19</text>
<text x="81.5" y="235.9">V</text>
<text x="119.5" y="235.7">DA2 (DIGIT ADDRESS 2)</text>
<text x="147.7" y="235.7">10</text>
<text x="174.3" y="235.7">19</text>
<text x="178.6" y="235.7">V</text>
<text x="45.4" y="240.5">ID1</text>
<text x="45.4" y="245.1">ID0</text>
<text x="50.6" y="240.5">11</text>
<text x="50.6" y="245.1">12</text>
<text x="77.2" y="240.5">18</text>
<text x="77.2" y="245">17</text>
<text x="81.5" y="240.5">DIGIT 8</text>
<text x="81.5" y="245">DIGIT 5</text>
<text x="142.5" y="240.3">ID1</text>
<text x="142.5" y="244.8">ID0</text>
<text x="147.7" y="240.3">11</text>
<text x="147.7" y="244.8">12</text>
<text x="174.3" y="240.2">18</text>
<text x="174.3" y="244.8">17</text>
<text x="178.6" y="240.2">Seg d</text>
<text x="178.6" y="244.8">Seg b</text>
<text x="45.4" y="249.6">ID2</text>
<text x="50.6" y="249.6">13</text>
<text x="77.2" y="249.6">16</text>
<text x="81.5" y="249.6">DIGIT 2</text>
<text x="142.5" y="249.4">ID2</text>
<text x="147.7" y="249.4">13</text>
<text x="174.3" y="249.3">16</text>
<text x="178.6" y="249.4">Seg a</text>
<text x="45.4" y="254.2">ID3</text>
<text x="50.6" y="254.2">14</text>
<text x="77.2" y="254.1">15</text>
<text x="81.5" y="254.1">DIGIT 1</text>
<text x="142.5" y="253.9">ID3</text>
<text x="147.7" y="253.9">14</text>
<text x="174.3" y="253.9">15</text>
<text x="178.6" y="253.9">D.P.</text>
</g>
<g font-size="2.2">
<text x="77.2" y="117.3">SS</text>
<text x="174.6" y="117.5">SS</text>
<text x="77.2" y="158.2">DD</text>
<text x="174.6" y="158.5">DD</text>
<text x="83" y="195.6">SS</text>
<text x="180.1" y="195.3">SS</text>
<text x="83" y="236.6">DD</text>
<text x="180.1" y="236.3">DD</text>
<text x="181" y="268.6">February 15, 2007</text>
<text x="189.3" y="266.1">FN3159.2</text>
</g>
</svg>
